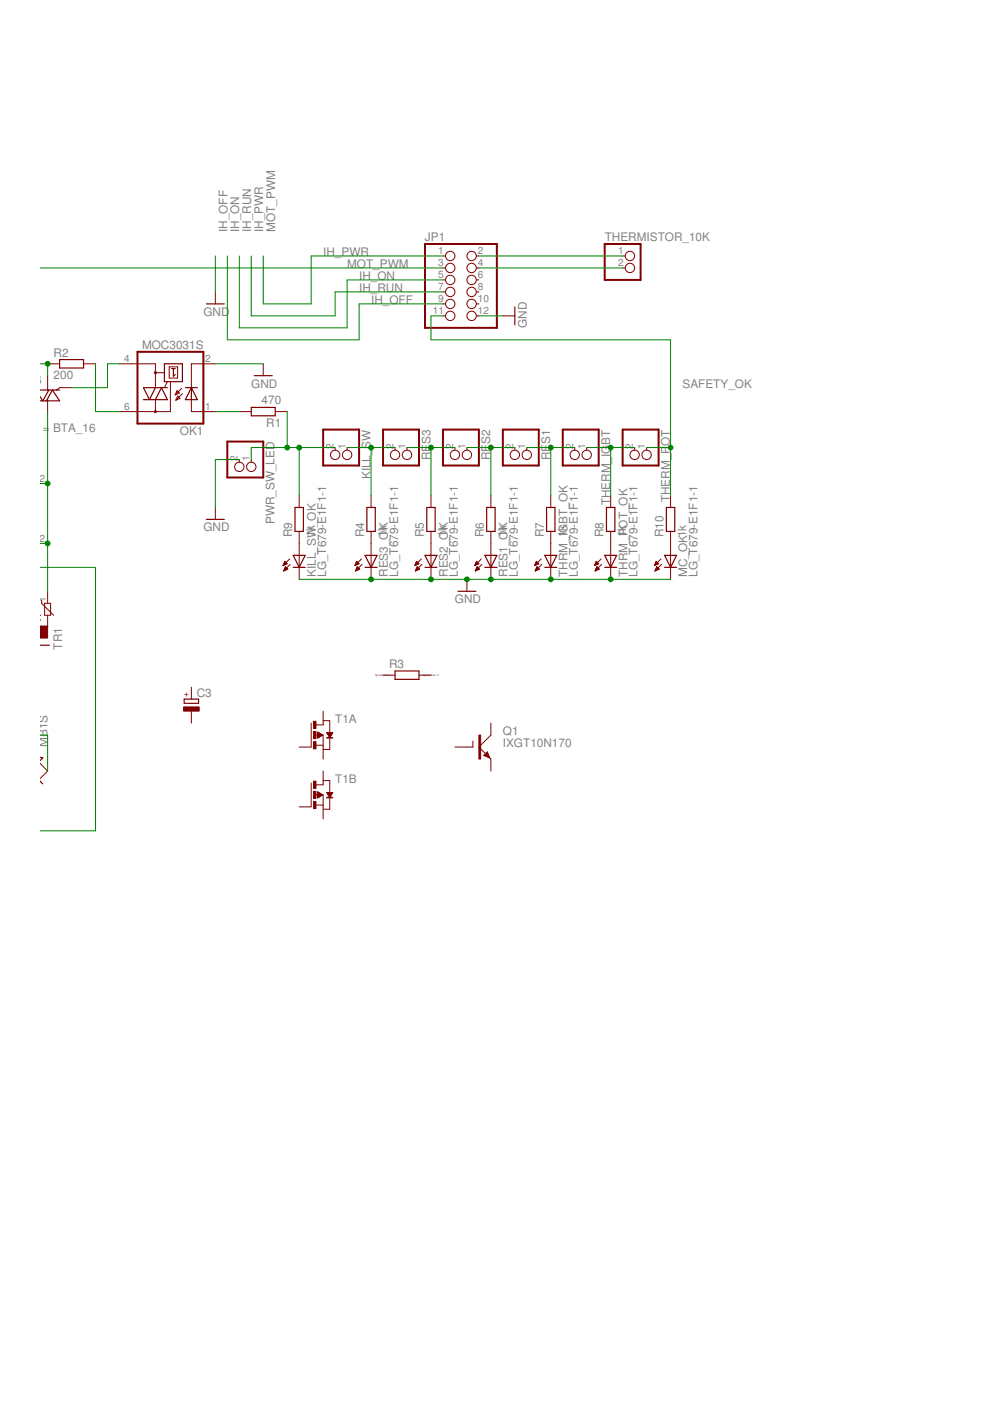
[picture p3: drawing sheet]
<svg xmlns="http://www.w3.org/2000/svg" width="210mm" height="297mm" viewBox="0 0 210 297" stroke-linecap="round" stroke-linejoin="round" font-family="sans-serif">
<g fill="none" stroke="#800000" stroke-width=".21">
<path d="M93.9 54.3h.6M93.9 56.8h.6M93.9 59.4h.6M101 54.3h.5M101 56.8h.5M101 59.4h.5M132 54.3h.6M132 56.8h.6M10.1 77.1h2.5M10.1 79.7v3M17.7 77.1h2.6M25.3 77.1h7.7v5.1"/>
<path d="M33 79h1.9M35.9 77.8h1.8v2.4h-1.8zM45.7 77.1h-5.1v5.1M45.7 61.9v2.5M55.8 77.1v2.6M93.9 61.9h.6M93.9 64.4h.6M93.9 67h.6M101 61.9h.5M101 64.4h.5M101 67h.5M106.6 67h2.6"/>
<path d="M10.1 84.7v2.6M15.2 82.2h-2.6l-.6 .5M33 84.7v2.6M35.5 80.9l-.6 1.3M36.1 80.9v6.4h-10.8M37.5 82.8l.5 .5-.9 .4zM37.7 84l.5 .5-.9 .4zM38.5 82.3l-1.4 1.4M38.7 83.5l-1.4 1.4M40.6 84.7v2.6h5.1M50.7 87.3h2.6M50.7 97.4v.6"/>
<path d="M53.3 97.4v.6M58.4 87.3h2.5M71.1 94.9v.6M73.6 94.9v.6M83.8 94.9v.6M86.3 94.9v.6M96.5 94.9v.6M99 94.9v.6M109.2 94.9v.6M111.7 94.9v.6M121.9 94.9v.6M124.4 94.9v.6"/>
<path d="M134.6 94.9v.6M137.1 94.9v.6M45.7 107.6v2.5M60 119.8h.2M60.1 119.7h.4M60.2 119.6h.6M60.2 119.4h.6M60.3 119.3h.4M60.3 119.2h.3M60.4 119.1h.1M60.4 119l.5 .5-.9 .4zM61.4 118.5l-1.4 1.4"/>
<path d="M61.5 119.7l-1.4 1.4M63.4 105.1v2.5M63.4 112.7v10.1M75.3 119.8h.2M75.3 119.7h.5M75.4 119.6h.6M75.4 119.4h.7M75.5 119.3h.4M75.5 119.2h.3M75.6 119.1h.1M75.6 119l.5 .5-.9 .4zM76.6 118.5l-1.4 1.4"/>
<path d="M76.8 119.7l-1.4 1.4M78.7 105.1v2.5M78.7 112.7v10.1M88 119.8h.2M88 119.7h.5M88.1 119.6h.6M88.1 119.4h.7M88.2 119.3h.4M88.2 119.2h.3M88.3 119.1h.1M88.3 119l.5 .5-.9 .4zM89.3 118.5l-1.4 1.4"/>
<path d="M89.5 119.7l-1.4 1.4M91.4 105.1v2.5M91.4 112.7v10.1M100.7 119.8h.2M100.7 119.7h.5M100.8 119.6h.6M100.8 119.4h.7M100.9 119.3h.4M100.9 119.2h.3M101 119.1h.1M101 119l.5 .5-.9 .4zM102 118.5l-1.4 1.4"/>
<path d="M102.2 119.7l-1.4 1.4M104.1 105.1v2.5M104.1 112.7v10.1M113.4 119.8h.2M113.4 119.7h.5M113.5 119.6h.6M113.5 119.4h.7M113.6 119.3h.4M113.6 119.2h.3M113.7 119.1h.1M113.7 119l.5 .5-.9 .4zM114.7 118.5l-1.4 1.4"/>
<path d="M114.9 119.7l-1.4 1.4M116.8 105.1v2.5M116.8 112.7v10.1M126.1 119.8h.2M126.1 119.7h.5M126.2 119.6h.6M126.2 119.4h.7M126.3 119.3h.4M126.3 119.2h.3M126.4 119.1h.1M126.4 119l.5 .5-.9 .4zM127.4 118.5l-1.4 1.4"/>
<path d="M127.6 119.7l-1.4 1.4M129.5 105.1v2.5M129.5 112.7v10.1M138.8 119.8h.2M138.8 119.7h.5M138.9 119.6h.6M138.9 119.4h.7M139 119.3h.4M139 119.2h.3M139.1 119.1h.1M139.1 119l.5 .5-.9 .4zM140.1 118.5l-1.4 1.4"/>
<path d="M140.3 119.7l-1.4 1.4M142.2 105.1v2.5M142.2 112.7v10.1M8.5 130.5h.1M8.5 131.4h.1M8.8 127.3v.6l2.6 2.6M9.5 127.9h1.2v2.6h-1.2zM10.1 125.4v2.5M10.1 130.5v2.5M60.2 121h.1M60.2 120.9h.3M60.3 120.8h.5"/>
<path d="M60.3 120.6h.7M60.4 120.5h.5M60.4 120.4h.4M60.5 120.3h.1M60.5 120.2h.1M60.5 120.2l-.4 .9M60.5 120.2l.5 .5-.9 .4M75.4 121h.1M75.4 120.9h.3M75.5 120.8h.5M75.5 120.6h.8M75.6 120.5h.5"/>
<path d="M75.6 120.4h.4M75.7 120.3h.2M75.8 120.2l-.4 .9M75.8 120.2l.5 .5-.9 .4M75.8 120.2h.1M88.1 121h.1M88.1 120.9h.3M88.2 120.8h.5M88.2 120.6h.7M88.3 120.5h.5M88.3 120.4h.4M88.4 120.3h.2"/>
<path d="M88.5 120.2h.1M88.5 120.2l-.4 .9M88.5 120.2l.5 .5-.9 .4M99 122.8v2.6M100.8 121h.1M100.8 120.9h.3M100.9 120.8h.5M100.9 120.6h.7M101 120.5h.5M101 120.4h.4M101.1 120.3h.2M101.2 120.2h.1"/>
<path d="M101.2 120.2l-.4 .9M101.2 120.2l.5 .5-.9 .4M113.5 121h.1M113.5 120.9h.3M113.6 120.8h.5M113.6 120.6h.7M113.7 120.5h.5M113.7 120.4h.4M113.8 120.3h.2M113.9 120.2h.1M113.9 120.2l-.4 .9M113.9 120.2l.5 .5-.9 .4"/>
<path d="M126.2 121h.1M126.2 120.9h.3M126.3 120.8h.5M126.3 120.6h.7M126.4 120.5h.5M126.4 120.4h.4M126.5 120.3h.2M126.6 120.2h.1M126.6 120.2l-.4 .9M126.6 120.2l.5 .5-.9 .4M138.9 121h.1M138.9 120.9h.3"/>
<path d="M139 120.8h.5M139 120.6h.7M139.1 120.5h.5M139.1 120.4h.4M139.2 120.3h.2M139.3 120.2h.1M139.3 120.2l-.4 .9M139.3 120.2l.5 .5-.9 .4M40.6 145.7v2.5M40.6 150.8v2.5M66 153.3v5.1h-2.6M66.9 155.9h1.6v5"/>
<path d="M67 158h1.5M67.4 155.2l1 .7-1 .6zM67.4 156.4h.1M67.4 156.4h.2M67.4 156.3h.3M67.4 156.2h.4M67.4 156.1h.5M67.4 156.1h.6M67.4 156h.7M67.4 155.9h.9M67.4 155.8h.9M67.4 155.7h.8"/>
<path d="M67.4 155.7h.7M67.4 155.6h.6M67.4 155.5h.5M67.4 155.4h.4M67.4 155.4h.2M67.4 155.3h.1M67.4 155.2h.1M68.5 150.8v2.9h-1.5M68.5 152.8h1.4v2.7M69.3 155.3h1.2l-.6 1.1zM69.3 155.4h1.2M69.4 155.5h1"/>
<path d="M69.4 155.6h1M69.5 155.7h.9M69.5 155.7h.8M69.6 155.8h.7M69.6 155.9h.6M69.7 155.9h.5M69.7 156h.4M69.7 156.1h.4M69.8 156.1h.2M69.8 156.2h.2M69.9 156.3h.1M69.9 156.4v2.5h-1.4"/>
<path d="M69.9 156.4h.1M81.2 143.2h2.6M88.8 143.2h2.6M100.3 157.1v1.3h-3.8M103.3 159.4l.5 1.3-1.2-.5zM104.1 153.3v2.6l-2.6 2.5 1.6 1.5M8.5 161.8l1.6 1.7-1.6 1.6M66 166v5.1h-2.6M66.9 168.5h1.6v5.1M67 170.7h1.5M67.4 167.9l1 .6-1 .7zM67.4 169.1h.1"/>
<path d="M67.4 169.1h.2M67.4 169h.3M67.4 168.9h.4M67.4 168.8h.5M67.4 168.8h.6M67.4 168.7h.7M67.4 168.6h.8M67.4 168.6h.9M67.4 168.4h.8M67.4 168.4h.7M67.4 168.3h.6M67.4 168.2h.5"/>
<path d="M67.4 168.1h.4M67.4 168.1h.2M67.4 168h.1M67.4 167.9h.1M68.5 163.5v2.9h-1.5M68.5 165.5h1.4v2.6M69.3 168h1.2l-.6 1zM69.3 168.1h1.2M69.4 168.1h1.1M69.4 168.2h1M69.4 168.3h1M69.5 168.4h.8"/>
<path d="M69.6 168.5h.7M69.6 168.6h.6M69.7 168.6h.5M69.7 168.7h.4M69.7 168.8h.4M69.8 168.8h.2M69.8 168.9h.2M69.9 169h.1M69.9 169v2.6h-1.4M103.7 160.5l.4 .4v2.6"/>
<circle cx="95.5" cy="59.4" r=".99"/>
<circle cx="95.5" cy="54.3" r=".99"/>
<circle cx="95.5" cy="56.8" r=".99"/>
<circle cx="100" cy="54.3" r=".99"/>
<circle cx="100" cy="56.8" r=".99"/>
<circle cx="100" cy="59.4" r=".99"/>
<circle cx="133.6" cy="54.3" r=".99"/>
<circle cx="133.6" cy="56.8" r=".99"/>
<circle cx="95.5" cy="64.4" r=".99"/>
<circle cx="95.5" cy="61.9" r=".99"/>
<circle cx="95.5" cy="67" r=".99"/>
<circle cx="100" cy="67" r=".99"/>
<circle cx="100" cy="64.4" r=".99"/>
<circle cx="100" cy="61.9" r=".99"/>
<circle cx="50.7" cy="99" r=".99"/>
<circle cx="53.3" cy="99" r=".99"/>
<circle cx="71.1" cy="96.4" r=".99"/>
<circle cx="73.6" cy="96.4" r=".99"/>
<circle cx="83.8" cy="96.4" r=".99"/>
<circle cx="86.3" cy="96.4" r=".99"/>
<circle cx="96.5" cy="96.4" r=".99"/>
<circle cx="99" cy="96.4" r=".99"/>
<circle cx="109.2" cy="96.4" r=".99"/>
<circle cx="111.7" cy="96.4" r=".99"/>
<circle cx="121.9" cy="96.4" r=".99"/>
<circle cx="124.4" cy="96.4" r=".99"/>
<circle cx="134.6" cy="96.4" r=".99"/>
<circle cx="137.1" cy="96.4" r=".99"/>
</g>
<g fill="none" stroke="#800000" stroke-width=".25">
<path d="M12.6 76.2h5.1v1.8h-5.1zM34.9 77.1h3.8v3.8h-3.8zM36.4 78.1h.7M36.8 78.1v1.7l.3-.4M43.8 64.4h3.8M53.9 79.7h3.8M109.2 65.1v3.8M8.5 85h4.1l-1.5-2.3-1.3 2.3M8.5 82.7h4.1M10.4 82.7l-1.3 2.3-.6-.9M30.4 84.7h5.1l-1.3-2.5-1.2 2.5M33 82.2l-1.3 2.5-1.3-2.5h5.1"/>
<path d="M39.3 82.2h2.5M40.6 82.2l1.2 2.5h-2.5zM40.6 82.2v2.5M53.3 86.4h5.1v1.8h-5.1zM43.8 110.1h3.8M62.2 117.8h2.5l-1.3 2.5zM62.5 107.6h1.8v5.1h-1.8zM77.4 117.8h2.5l-1.2 2.5zM77.8 107.6h1.8v5.1h-1.8zM90.1 117.8h2.5l-1.2 2.5zM90.5 107.6h1.8v5.1h-1.8zM102.8 117.8h2.5l-1.2 2.5z"/>
<path d="M103.2 107.6h1.8v5.1h-1.8zM115.5 117.8h2.5l-1.2 2.5zM115.9 107.6h1.8v5.1h-1.8zM128.2 117.8h2.5l-1.2 2.5zM128.6 107.6h1.8v5.1h-1.8zM140.9 117.8h2.5l-1.2 2.5zM141.3 107.6h1.8v5.1h-1.8zM8.5 136.8h2M62.2 120.3h2.5M77.4 120.3h2.5M90.1 120.3h2.5M97.1 125.4h3.8"/>
<path d="M102.8 120.3h2.5M115.5 120.3h2.5M128.2 120.3h2.5M140.9 120.3h2.5M39.1 148.2h3v.9h-3zM83.8 142.3h5v1.7h-5zM103.1 159.9l.6 .6M103.3 159.9l-.2 .3M8.5 165.6l.6 .6M8.5 160.6l.6 .1-.6 .6M102.8 160.2l.5-.5 .4 .8z"/>
</g>
<g fill="none" stroke="#800000" stroke-width=".42">
<path d="M90.1 51.7h15.2v17.8h-15.2zM128.2 51.7h7.6v7.7h-7.6zM29.1 74.6h14v15.2h-14zM48.2 93.6h7.6v7.6h-7.6zM68.5 91.1h7.6v7.6h-7.6zM81.2 91.1h7.6v7.6h-7.6zM93.9 91.1h7.6v7.6h-7.6zM106.6 91.1h7.6v7.6h-7.6zM119.3 91.1h7.6v7.6h-7.6zM132 91.1h7.6v7.6h-7.6z"/>
<circle cx="33" cy="79" r=".13"/>
<circle cx="33" cy="87.3" r=".13"/>
</g>
<g fill="#800000" stroke="#800000" stroke-width=".21">
<path d="M8.5 132.7h1.6v2.6h-1.6z"/>
<path d="M66.5 152.9h.5v1.6h-.5z"/>
<path d="M66.5 155.1h.5v1.5h-.5z"/>
<path d="M66.5 157.2h.5v1.6h-.5z"/>
<path d="M69.3 156.4h1.2v.1h-1.2z"/>
<path d="M66.5 165.6h.5v1.6h-.5z"/>
<path d="M66.5 167.8h.5v1.5h-.5z"/>
<path d="M66.5 169.9h.5v1.5h-.5z"/>
<path d="M69.3 169h1.2v.2h-1.2z"/>
<path d="M101.5 155.9h.4v5h-.4z"/>
<path d="M38.9 149.9h3.3v.9h-3.3z"/>
</g>
<g fill="none" stroke="#008000" stroke-width=".21">
<path d="M8.5 56.8h85.4M45.7 54.3v7.6M48.2 54.3v17.8h27.9v-7.7h17.8M50.7 54.3v15.2h22.9v-10.1h20.3M53.3 54.3v12.7h17.8v-5.1h22.8M55.8 54.3v10.1h10.2v-10.1h27.9M101.5 54.3h30.5M101.5 56.8h30.5M8.5 77.1h1.6v2.6M20.3 77.1v10.2h5M25.3 77.1h-2.5v5.1h-7.6M45.7 77.1h10.1"/>
<path d="M93.9 67h-2.5v5.1h50.8v33M101.5 67h5.1M10.1 87.3v38.1M45.7 87.3h5M50.7 97.4h-5v10.2M60.9 87.3v7.6M63.4 94.9v10.2M71.1 94.9h-17.8v2.5M73.6 94.9h10.2M78.7 94.9v10.2M86.3 94.9h10.2M91.4 94.9v10.2"/>
<path d="M99 94.9h10.2M104.1 94.9v10.2M111.7 94.9h10.2M116.8 94.9v10.2M124.4 94.9h10.2M129.5 94.9v10.2M137.1 94.9h5.1M8.5 102.5h1.6M8.5 115.2h1.6M8.5 120.3h11.8v55.8h-11.8M63.4 122.8h78.8M8.5 155.9h1.6v7.6"/>
</g>
<g fill="#008000" stroke="#008000" stroke-width=".21">
<circle cx="10.1" cy="77.1" r=".51"/>
<circle cx="10.1" cy="102.5" r=".51"/>
<circle cx="10.1" cy="115.2" r=".51"/>
<circle cx="116.8" cy="122.8" r=".51"/>
<circle cx="104.1" cy="122.8" r=".51"/>
<circle cx="91.4" cy="122.8" r=".51"/>
<circle cx="99" cy="122.8" r=".51"/>
<circle cx="78.7" cy="122.8" r=".51"/>
<circle cx="129.5" cy="122.8" r=".51"/>
<circle cx="142.2" cy="94.9" r=".51"/>
<circle cx="129.5" cy="94.9" r=".51"/>
<circle cx="116.8" cy="94.9" r=".51"/>
<circle cx="104.1" cy="94.9" r=".51"/>
<circle cx="91.4" cy="94.9" r=".51"/>
<circle cx="78.7" cy="94.9" r=".51"/>
<circle cx="63.4" cy="94.9" r=".51"/>
<circle cx="60.9" cy="94.9" r=".51"/>
</g>
<g font-size="2.5" fill="#808080">
<text x="48.2" y="49.2" transform="rotate(-90 48.2 49.2)">IH_OFF</text>
<text x="50.7" y="49.2" transform="rotate(-90 50.7 49.2)">IH_ON</text>
<text x="53.3" y="49.2" transform="rotate(-90 53.3 49.2)">IH_RUN</text>
<text x="55.8" y="49.2" transform="rotate(-90 55.8 49.2)">IH_PWR</text>
<text x="58.4" y="49.2" transform="rotate(-90 58.4 49.2)">MOT_PWM</text>
<text x="90.1" y="51.1">JP1</text>
<text x="128.2" y="51.1">THERMISTOR_10K</text>
<text x="68.5" y="54.3">IH_PWR</text>
<text x="73.6" y="56.8">MOT_PWM</text>
<text x="76.1" y="59.3">IH_ON</text>
<text x="76.1" y="61.9">IH_RUN</text>
<text x="78.7" y="64.4">IH_OFF</text>
<text x="43.1" y="67">GND</text>
<text x="111.7" y="69.5" transform="rotate(-90 111.7 69.5)">GND</text>
<text x="11.4" y="75.6">R2</text>
<text x="30.1" y="73.9">MOC3031S</text>
<text x="1.2" y="81.4">BTA16</text>
<text x="11.4" y="80.4">200</text>
<text x="53.3" y="82.2">GND</text>
<text x="144.7" y="82.2">SAFETY_OK</text>
<text x="55.5" y="85.8">470</text>
<text x="-.9" y="91.6">DEVICE =</text>
<text x="11.2" y="91.6">BTA_16</text>
<text x="38.2" y="92.2">OK1</text>
<text x="56.4" y="90.6">R1</text>
<text x="91.3" y="94.1" transform="rotate(-90 91.3 94.1)">S3</text>
<text x="103.9" y="94.1" transform="rotate(-90 103.9 94.1)">S2</text>
<text x="116.6" y="94.1" transform="rotate(-90 116.6 94.1)">S1</text>
<text x="129.3" y="94.3" transform="rotate(-90 129.3 94.3)">BT</text>
<text x="142" y="94.6" transform="rotate(-90 142 94.6)">OT</text>
<text x="78.6" y="101.6" transform="rotate(-90 78.6 101.6)">KILL_SW</text>
<text x="91.3" y="97.6" transform="rotate(-90 91.3 97.6)">RE</text>
<text x="103.9" y="97.6" transform="rotate(-90 103.9 97.6)">RE</text>
<text x="116.6" y="97.6" transform="rotate(-90 116.6 97.6)">RE</text>
<text x="129.3" y="107.2" transform="rotate(-90 129.3 107.2)">THERM_IG</text>
<text x="142" y="106.5" transform="rotate(-90 142 106.5)">THERM_P</text>
<text x="43.1" y="112.7">GND</text>
<text x="58.2" y="111.1" transform="rotate(-90 58.2 111.1)">PWR_SW_LED</text>
<text x="61.9" y="113.9" transform="rotate(-90 61.9 113.9)">R9</text>
<text x="66.7" y="113.9" transform="rotate(-90 66.7 113.9)">1k</text>
<text x="77.2" y="113.9" transform="rotate(-90 77.2 113.9)">R4</text>
<text x="82" y="113.9" transform="rotate(-90 82 113.9)">1k</text>
<text x="89.9" y="113.9" transform="rotate(-90 89.9 113.9)">R5</text>
<text x="94.7" y="113.9" transform="rotate(-90 94.7 113.9)">1k</text>
<text x="102.6" y="113.9" transform="rotate(-90 102.6 113.9)">R6</text>
<text x="107.4" y="113.9" transform="rotate(-90 107.4 113.9)">1k</text>
<text x="115.3" y="113.9" transform="rotate(-90 115.3 113.9)">R7</text>
<text x="120.3" y="113.7" transform="rotate(-90 120.3 113.7)">IGBT_OK</text>
<text x="128" y="113.9" transform="rotate(-90 128 113.9)">R8</text>
<text x="133" y="113.7" transform="rotate(-90 133 113.7)">POT_OK</text>
<text x="140.7" y="113.9" transform="rotate(-90 140.7 113.9)">R10</text>
<text x="67" y="122.3" transform="rotate(-90 67 122.3)">KILL_SW_OK</text>
<text x="69.2" y="122.3" transform="rotate(-90 69.2 122.3)">LG_T679-E1F1-1</text>
<text x="82.2" y="122.3" transform="rotate(-90 82.2 122.3)">RES3_OK</text>
<text x="84.4" y="122.3" transform="rotate(-90 84.4 122.3)">LG_T679-E1F1-1</text>
<text x="94.9" y="122.3" transform="rotate(-90 94.9 122.3)">RES2_OK</text>
<text x="97.1" y="122.3" transform="rotate(-90 97.1 122.3)">LG_T679-E1F1-1</text>
<text x="107.6" y="122.3" transform="rotate(-90 107.6 122.3)">RES1_OK</text>
<text x="109.8" y="122.3" transform="rotate(-90 109.8 122.3)">LG_T679-E1F1-1</text>
<text x="120.3" y="122.3" transform="rotate(-90 120.3 122.3)">THRM_1k</text>
<text x="122.5" y="122.3" transform="rotate(-90 122.5 122.3)">LG_T679-E1F1-1</text>
<text x="133" y="122.3" transform="rotate(-90 133 122.3)">THRM_1k</text>
<text x="135.2" y="122.3" transform="rotate(-90 135.2 122.3)">LG_T679-E1F1-1</text>
<text x="145.7" y="122.3" transform="rotate(-90 145.7 122.3)">MC_OK1k</text>
<text x="147.9" y="122.3" transform="rotate(-90 147.9 122.3)">LG_T679-E1F1-1</text>
<text x="96.5" y="127.9">GND</text>
<text x="13.2" y="137.7" transform="rotate(-90 13.2 137.7)">TR1</text>
<text x="82.5" y="141.6">R3</text>
<text x="41.7" y="147.7">C3</text>
<text x="71.1" y="153.3">T1A</text>
<text x="106.6" y="155.8">Q1</text>
<text x="10.1" y="158.4" transform="rotate(-90 10.1 158.4)">MB1S</text>
<text x="106.6" y="158.4">IXGT10N170</text>
<text x="71.1" y="166">T1B</text>
</g>
<g font-size="2.1" fill="#808080">
<text x="92.9" y="53.9">1</text>
<text x="101.3" y="53.9">2</text>
<text x="131" y="53.9">1</text>
<text x="92.9" y="56.5">3</text>
<text x="92.9" y="59">5</text>
<text x="101.3" y="56.5">4</text>
<text x="101.3" y="59">6</text>
<text x="131" y="56.5">2</text>
<text x="92.9" y="61.5">7</text>
<text x="92.9" y="64.1">9</text>
<text x="101.3" y="61.5">8</text>
<text x="101.3" y="64.1">10</text>
<text x="91.7" y="66.6">11</text>
<text x="101.3" y="66.6">12</text>
<text x="26.3" y="76.8">4</text>
<text x="43.5" y="76.8">2</text>
<text x="26.3" y="86.9">6</text>
<text x="43.5" y="86.9">1</text>
<text x="70.7" y="95.1" transform="rotate(-90 70.7 95.1)">2</text>
<text x="73.2" y="95.1" transform="rotate(-90 73.2 95.1)">1</text>
<text x="83.4" y="95.1" transform="rotate(-90 83.4 95.1)">2</text>
<text x="85.9" y="95.1" transform="rotate(-90 85.9 95.1)">1</text>
<text x="96.1" y="95.1" transform="rotate(-90 96.1 95.1)">2</text>
<text x="98.6" y="95.1" transform="rotate(-90 98.6 95.1)">1</text>
<text x="108.8" y="95.1" transform="rotate(-90 108.8 95.1)">2</text>
<text x="111.3" y="95.1" transform="rotate(-90 111.3 95.1)">1</text>
<text x="121.5" y="95.1" transform="rotate(-90 121.5 95.1)">2</text>
<text x="124" y="95.1" transform="rotate(-90 124 95.1)">1</text>
<text x="134.2" y="95.1" transform="rotate(-90 134.2 95.1)">2</text>
<text x="136.7" y="95.1" transform="rotate(-90 136.7 95.1)">1</text>
<text x="50.4" y="97.6" transform="rotate(-90 50.4 97.6)">2</text>
<text x="52.9" y="97.6" transform="rotate(-90 52.9 97.6)">1</text>
<text x="5.4" y="102.2">AC2</text>
<text x="5.4" y="114.9">AC2</text>
<text x="9.7" y="127.6" transform="rotate(-90 9.7 127.6)">1</text>
</g>
<text font-size="1.8" fill="#800000" x="40" y="147.8" transform="rotate(-90 40 147.8)">+</text>
<g font-size=".6" fill="#800080">
<text x="79.5" y="143.3">SpiceOrder 1</text>
<text x="89.7" y="143.3">SpiceOrder 2</text>
</g>
</svg>
